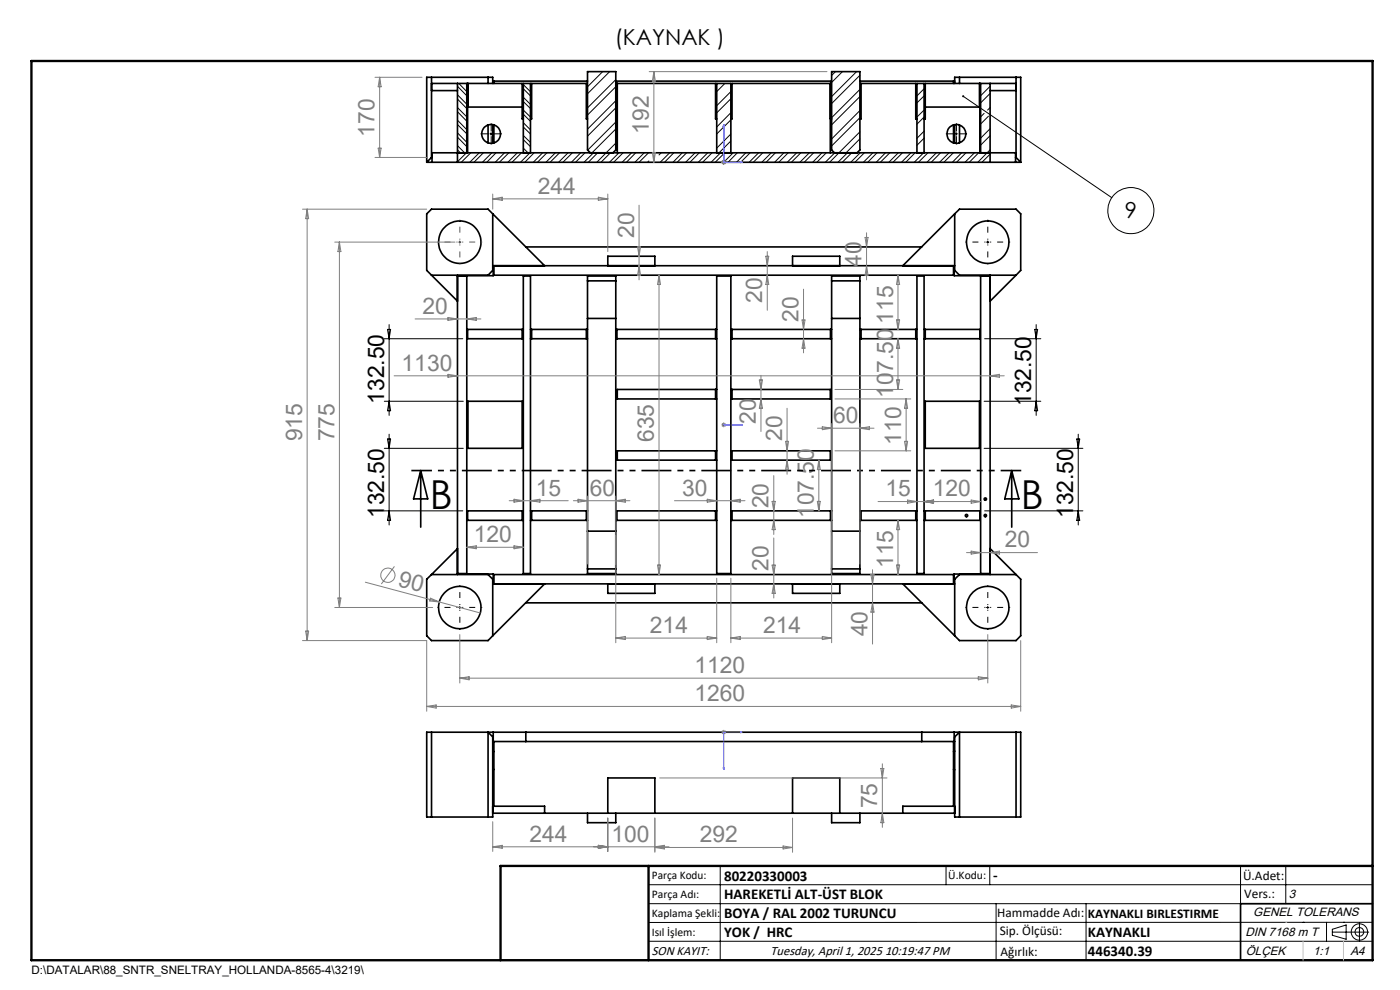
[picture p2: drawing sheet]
<svg xmlns="http://www.w3.org/2000/svg" width="297mm" height="210mm" viewBox="0 0 297 210" stroke-linecap="round" stroke-linejoin="round" font-family="sans-serif">
<g fill="none" stroke="#000" stroke-width=".35">
<path d="M91.5 17.7h7.5v14.7M91.5 19.2h5.5M91.5 16.4v17M97 17.7v16.7M99.3 17.7v5h11.5M103.5 16.4v1.3M104.5 17.7v-1.3h-14v18M104.5 17.2h20.1M104.8 17.2v.5M130.6 17.2h45.8M131 17.7v14.7M176.1 17.7v14.7"/>
<path d="M182.4 17.2h20.1M202.3 17.2v.5M202.5 17.7v-1.3h14v18M203.6 16.4v1.3M207.8 17.7v5h-11.5M210 17.7v16.7M210 19.2h5.5M215.5 17.7h-7.5v14.7M215.5 16.4v17M90.5 34.4h126M91.5 33.4l-1 1M91.5 33.4h.2"/>
<path d="M91.7 34.4v-2h123.7v2M103.5 26.5v3.8M104.5 26.4v4M104.8 26.5v3.8M111 25.2h-.2v-7.5h-11.6v14.7M111 32.4v-14.7h1.5v14.7M112.5 25.2h.3v-7.5h11.6v7.5h.2M125.2 32.4l-.6-.6v-16.6h6v16.6l-.6 .6M130.6 25.2h.3v-7.5h20.9v7.5h.2M152 32.4v-14.7h3v14.7M155 25.2h.3v-7.5h20.9v7.5h.2M177 32.4l-.6-.6v-16.6h6v16.6l-.6 .6"/>
<path d="M182.4 25.2h.3v-7.5h11.6v7.5h.2M194.5 32.4v-14.7h1.5v14.7M196 25.2h.3v-7.5h11.6v14.7M202.3 26.5v3.8M202.5 26.4v4M203.6 26.5v3.8M215.4 33.4h.1M215.5 33.4l1 1M97 58.4v63.5M97 58.6h2v63.1h-2M104.5 56.4h98M104.5 45.4v12l-1 1h-12"/>
<path d="M104.6 56.4v2.1h-7.6M104.8 56.4v2h97.5v-2M111 58.6h1.5v63.1h-1.5zM111.5 52.4h84M115.5 56.4l-12-12h-12l-1 1v12l6.5 6.5M124.6 58.6h6v63.1h-6zM124.6 59.6h6M128.9 56.4v-2h10v2M152 58.6h3v63.1h-3zM168.1 56.4v-2h10.1v2M176.4 58.6h6v63.1h-6zM176.4 59.6h6"/>
<path d="M194.5 58.6h1.5v63.1h-1.5zM202.4 56.4v2.1h7.6M202.5 45.4l-11 11M202.5 45.4v12l1.1 1h11.9M202.5 45.4l1.1-1h11.9l1 1v12l-1 1M210 58.4v63.5M210 58.6h-2v63.1h2M215.5 58.4l-5.5 5.5M110.8 69.9v2M111 69.9h-11.8v2h11.8M112.5 69.9h12.1M112.5 71.9h12.1"/>
<path d="M112.8 69.9v2M124.4 69.9v2M124.6 67.5h6M130.6 69.9h21.4M130.6 71.9h21.4M130.9 69.9v2M151.8 69.9v2M155 69.9h21.4M155 71.9h21.4M155.3 69.9v2M176.2 69.9v2M176.4 67.5h6"/>
<path d="M182.4 69.9h12.1M182.4 71.9h12.1M182.7 69.9v2M194.3 69.9v2M196 69.9h11.9v2h-11.9M196.3 69.9v2M89.3 99.8v12M89.3 99.8l1.4 6h-3zM99.3 85.1h11.5v10h-11.5zM151.8 82.6v2M151.8 95.6v2M152 82.6h-21v2h21"/>
<path d="M152 95.6h-21v2h21M155 82.6h21.1v2h-21.1M155 95.6h21.1v2h-21.1M155.3 82.6v2M155.3 95.6v2M196.3 85.1h11.5v10h-11.5zM214.6 99.8l1.5 6h-3zM214.6 99.8v12M97 116.4l-5.5 5.5M110.8 108.4v2M111 108.4h-11.8v2h11.8M112.5 110.4h12.1"/>
<path d="M112.5 108.4h12.1M112.8 108.4v2M124.4 108.4v2M124.6 112.7h6M130.6 110.4h21.4M130.6 108.4h21.4M130.9 108.4v2M151.8 108.4v2M155 110.4h21.4M155 108.4h21.4M155.3 108.4v2M176.2 108.4v2"/>
<path d="M176.4 112.7h6M182.4 110.4h12.1M182.4 108.4h12.1M182.7 108.4v2M194.3 108.4v2M196 108.4h11.9v2h-11.9M196.3 108.4v2M210 116.4l6.5 6.5v12l-1 1h-11.9l-12.1-12M91.5 121.9h12l1 1v12M91.5 121.9l-1 1v12l1 1h12l1-1M97 121.8h7.6v2.1M104.5 123.9h98"/>
<path d="M104.8 123.9v-2h97.5v2M111.5 127.9h84M115.5 123.9l-11 11M124.6 120.7h6M128.9 123.9v2h10v-2M168.1 123.9v2h10.1v-2M176.4 120.7h6M210 121.8h-7.6v2.1M215.5 121.9h-11.9l-1.1 1v12M91.5 155.3v18M104.5 159.3l.3 .1M104.5 157.3h98"/>
<path d="M104.6 155.3v2M104.8 157.3v13.7M111.5 155.3v2M195.5 155.3v2M202.3 157.3v13.7M202.4 155.3v2M202.5 159.3l-.2 .1M215.5 155.3v18M103.5 173.3v-18l1 1v17h-14v-18h126v18h-14v-17l1.1-1v18M104.5 171h11v1.5M104.5 172.5h98M104.8 163.2l-.3 .1"/>
<path d="M124.6 172.5v2h6v-2M128.9 172.5v-7.5h10v7.5M168.1 172.5v-7.5h10.1v7.5M176.4 172.5v2h6v-2M202.3 163.2l.2 .1M202.5 171h-11v1.5M291.2 191.7h-28v12"/>
<circle cx="104.2" cy="28.4" r="2"/>
<circle cx="202.9" cy="28.4" r="2"/>
<circle cx="97.5" cy="51.4" r="4.5"/>
<circle cx="209.5" cy="51.4" r="4.5"/>
<circle cx="205" cy="109.3" r=".25"/>
<circle cx="209" cy="109.3" r=".25"/>
<circle cx="209" cy="105.9" r=".25"/>
<circle cx="97.5" cy="128.9" r="4.5"/>
<circle cx="209.5" cy="128.9" r="4.5"/>
</g>
<g fill="none" stroke="#000" stroke-width=".21">
<path d="M97 18.3l2 2M97.3 17.7l1.7 1.7M111 18.8l1.5 1.5M111 17.9l1.5 1.6M124.8 15.2l-.2 .2M127.8 15.2l-3.2 3.2M129.3 15.2l-4.7 4.7M130.6 16.9l-6 6M130.6 18.4l-6 6M152.3 17.7l-.3 .2M153.8 17.7l-1.8 1.7M155 19.4l-3 3"/>
<path d="M177.2 15.2l-.8 .8M178.7 15.2l-2.3 2.3M181.7 15.2l-5.3 5.3M182.4 19l-6 6M182.4 16l-6 6M196 18.8l-1.5 1.5M210 18.3l-2 2M210 19.8l-2 2M97 31.8l.6 .6M97 29.1l2 2M97 26.4l2 2M97 23.7l2 2"/>
<path d="M97 21l2 2M97 30.9l1.6 1.5M97 28.2l2 2M97 25.5l2 2M97 22.8l2 2M97 20.1l2 2M97.2 32.4l-.2 .1M99 32.4l-2 1.9M99.9 32.4l-2 2M101.7 32.4l-2 2M102.6 32.4l-2.1 2M103.9 28.4h.5"/>
<path d="M104.2 28.1v.6M104.4 32.4l-2.1 2M105.2 32.4l-1.9 2M107 32.4l-1.9 2M107.9 32.4l-2 2M109.7 32.4l-2 2M110.6 32.4l-2 2M111 32.3l.1 .1M111 29.6l1.5 1.5M111 26.9l1.5 1.5M111 24.2l1.5 1.5M111 21.5l1.5 1.5"/>
<path d="M111 31.4l1 1M111 28.7l1.5 1.5M111 26l1.5 1.5M111 23.3l1.5 1.5M111 20.6l1.5 1.5M112.4 32.4l-2 2M113.3 32.4l-2 2M115.1 32.4l-2 2M116 32.4l-2 2M117.8 32.4l-2 2M118.7 32.4l-2 2M120.5 32.4l-2 2"/>
<path d="M121.4 32.4l-2 2M123.2 32.4l-2 2M124.1 32.4l-2 2M125.9 32.4l-2 2M126.8 32.4l-2 2M129.5 32.4l-2 2M130.6 30.4l-4 4M130.6 25.9l-5.9 5.9M130.6 21.4l-6 6M130.6 22.9l-6 6M130.6 27.4l-5 5M131.3 32.4l-2 2"/>
<path d="M132.2 32.4l-2 2M134 32.4l-2 2M134.9 32.4l-2 2M136.7 32.4l-2 2M137.6 32.4l-2 2M137.7 34.1l-.3 .3M140.3 32.4l-.5 .5M142.1 32.4l-2 2M142.9 32.4l-1.9 2M144.7 32.4l-1.9 2M145.7 32.4l-2 2M147.5 32.4l-2 2"/>
<path d="M148.3 32.4l-1.9 2M150.1 32.4l-2 2M151.1 32.4l-2.1 2M152.9 32.4l-2.1 2M153.7 32.4l-2 2M155 23.9l-3 3M155 28.4l-3 3M155 20.9l-3 3M155 25.4l-3 3M155 29.9l-2.5 2.5M155.5 32.4l-2 2M156.4 32.4l-2 2"/>
<path d="M158.2 32.4l-2 2M159.1 32.4l-2 2M160.9 32.4l-2 2M161.8 32.4l-2 2M163.6 32.4l-2 2M164.5 32.4l-2 2M166.3 32.4l-2 2M167.2 32.4l-2 2M169 32.4l-2 2M169.9 32.4l-2 2M171.7 32.4l-2 2M172.6 32.4l-2 2"/>
<path d="M174.4 32.4l-2 2M175.3 32.4l-2 2M177.1 32.4l-2 2M179.8 32.4l-2 2M180.7 32.4l-2 2M182.4 23.5l-6 6M182.4 28l-6.4 6.4M182.4 20.5l-6 6M182.4 25l-6 6M182.4 29.4l-2.9 3M182.5 32.4l-2 2M183.4 32.4l-2 2"/>
<path d="M185.2 32.4l-2 2M186.1 32.4l-2 2M187.9 32.4l-2 2M188.8 32.4l-2 2M190.6 32.4l-2 2M191.5 32.4l-2.1 2M193.3 32.4l-2.1 2M194.1 32.4l-1.9 2M196 32.3l-2 2.1M196 27.8l-1.5 1.5M196 23.3l-1.5 1.5M196 20.3l-1.5 1.5"/>
<path d="M196 24.8l-1.5 1.5M196 29.3l-1.5 1.5M196.8 32.4l-2 2M198.6 32.4l-2 2M199.5 32.4l-1.9 2M201.3 32.4l-2 2M202.2 32.4l-2 2M202.6 28.4h.5M202.9 28.1v.6M204 32.4l-2 2M204.3 20.4l31.6 21.5M204.9 32.4l-2 2"/>
<path d="M206.7 32.4l-2 2M207.6 32.4l-2 2M208.8 24.1l-.8 .7M209.7 24.7l-1.7 1.6M210 22.8l-.5 .5M210 27.3l-2 2M210 31.8l-2.6 2.6M210 28.8l-2 2M210 32.7l-1.7 1.7M209.3 51.4h.5M209.5 51.1v.5M81.5 71.9h16.7"/>
<path d="M82.2 69.9h.7l-.4 2zM82.5 68.9v19.2M208.9 71.9h11.9M219.5 69.9h.6l-.3 2zM219.8 68.9v19.2M81.5 85.1h16.8M81.5 95.1h16.8M82.2 93.1h.7l-.4 2zM82.5 85.1l.4 2h-.7zM82.5 92.1v19.3M208.8 85.1h12M208.8 95.1h20.9"/>
<path d="M219.8 85.1l.3 2h-.6zM228.4 93.1h.7l-.4 2zM228.7 92.1v19.3M81.5 108.4h16.7M82.5 108.4l.4 2h-.7zM208.9 108.4h20.8M228.7 108.4l.4 2h-.7zM97.3 128.9h.5M97.5 128.6v.5M209.3 128.9h.5M209.5 128.6v.5M137.6 187.7h153.6"/>
<path d="M137.6 191.7h153.6M137.6 199.7h153.6M152.8 183.7v20M200.7 183.7v4M210 183.7v4M211.3 191.7v12M230.4 191.7v12M263.2 183.7v20M272.8 183.7v8M276.4 195.6h.1M281.4 195.6v4.1M282.6 197.7h7.8"/>
<path d="M282.6 197.1l3-.9v3l-3-.8zM285 195.6h.1M288.4 195.8v3.8M291.2 195.6l-153.6 .1"/>
<circle cx="239.9" cy="44.7" r="4.9"/>
<circle cx="288.4" cy="197.7" r="1.74"/>
<circle cx="288.4" cy="197.7" r=".93"/>
</g>
<g fill="none" stroke="#808080" stroke-width=".21">
<path d="M79.6 16.4h9.9M80.5 16.4v17M80.5 16.4l.4 2h-.7zM137.7 15.2h37.7M138.7 15.2v19.2M138.7 15.2l.3 2h-.6zM79.6 33.4h10.9M80.2 31.4h.7l-.4 2zM138.4 32.4h.6l-.3 2zM153 34.4h1M153.2 34.1l.7 .7M153.5 33.9v1"/>
<path d="M153.9 34.1l-.7 .7M64.2 44.4h26.3M65.2 44.4v91.5M65.2 44.4l.3 2h-.7zM71 51.4h25.5M72 51.4v77.5M72 51.4l.3 2h-.6zM104.5 41.2v3.2M104.5 42.2l2-.4v.7zM104.5 42.2h24.4M126.9 41.8l2 .4-2 .3zM128.9 41.2v12.2"/>
<path d="M135.3 52.4h.6l-.3 2zM135.6 56.4l.3 2h-.6zM135.6 43.5v15.9M139.8 58.4l.3 2h-.6zM139.8 58.4v63.5M162.5 54.4h.6l-.3 2zM162.8 58.4l.3 2h-.6zM162.8 53.4v12.4M183.5 50.4h.6l-.3 2zM183.8 49.4v10M183.8 56.4l.3 2h-.6zM190.5 58.4v11.5"/>
<path d="M190.5 58.4l.4 2h-.7zM83.6 79.7h129.4M88.1 67.7h13.9M95 67.3l2 .4-2 .3zM95 79.4l2 .3-2 .3zM99 67.7l2-.4v.7zM161.4 79.6v11.9M170.1 67.9h.7l-.3 2zM170.5 61.3v13.6M170.5 71.9l.3 2h-.7zM190.2 67.9h.7l-.4 2zM190.5 71.9l.4 2h-.7z"/>
<path d="M190.5 71.9v10.7M210 79.7l2-.3v.6zM153 90.1h1M153.2 89.8l.7 .7M153.5 89.6v1M153.9 89.8l-.7 .7M161.1 80.6h.6l-.3 2zM161.4 84.6l.3 2h-.6zM166.7 93.6h.6l-.3 2zM167 86.6v14M167 97.6l.3 2h-.6zM173.4 90.8h12"/>
<path d="M173.7 97.6l.3 2h-.6zM173.7 97.6v10.8M174.4 90.5l2 .3-2 .3zM176.4 89.8v46.5M177.1 82.6h14.4M177.1 84.6h16.1M177.1 95.6h16.1M182.4 89.8v29.9M182.4 90.8l2-.3v.6zM190.2 80.6h.7l-.4 2zM191.9 93.6h.6l-.3 2zM192.2 84.6l.3 2h-.6z"/>
<path d="M192.2 84.6v11M99 116.1h12M99 116.1l2-.3v.6zM108 106.2h12.5M109 105.9l2 .3-2 .3zM109 115.8l2 .3-2 .3zM112.5 106.2l2-.3v.6zM121.6 106.2h12M122.6 105.9l2 .3-2 .3zM124.6 105.2v14.5M130.6 105.2v31.1M130.6 106.2l2-.3v.6z"/>
<path d="M139.5 119.9h.6l-.3 2zM143.1 106.2h14.9M150 105.9l2 .3-2 .3zM155 106.2l2-.3v.6zM163.8 106.4h.7l-.4 2zM163.8 119.9h.7l-.4 2zM164.1 100.9v12.5M164.1 114.1v12.8M164.1 110.4l.4 2h-.7zM173.4 106.4h.6l-.3 2zM186.3 106.4h21.7M190.2 119.9h.7l-.4 2z"/>
<path d="M190.5 110.4v11.5M190.5 110.4l.4 2h-.7zM192.5 106.1l2 .3-2 .3zM196 106.4l2-.3v.6zM205 117.2h15.1M206 106.1l2 .3-2 .3zM206 116.9l2 .3-2 .3zM210 117.2l2-.3v.6zM64.2 135.9h26.3v15M64.8 133.9h.7l-.3 2zM71 128.9h20.8M71.7 126.9h.6l-.3 2z"/>
<path d="M77.5 123.5l15.7 4.2M83.7 120.1l-2.8 3.8M91.3 126.9l1.9 .8-2-.2zM93.2 127.7l8.7 2.3M97.5 134.6v10.3M130.6 135.4h21.4M130.6 135.4l2-.4v.7zM150 135l2 .4-2 .3zM152 122.7v13.6M155 135.4l2-.4v.7zM155 122.7v13.6M155 135.4h21.4"/>
<path d="M164.1 123.9l.4 2h-.7zM174.4 135l2 .4-2 .3zM184.7 121.9h.7l-.3 2zM185.1 120.9v15.7M185.1 127.9l.3 1.9h-.7zM209.5 134.6v10.3M216.5 135.9v15M90.5 149.9h126M90.5 149.9l2-.4v.7zM97.5 143.9h112M97.5 143.9l2-.4v.7zM153 155.3h1"/>
<path d="M153.2 155l.7 .7M153.5 154.8v1M153.9 155l-.7 .7M207.5 143.5l2 .4-2 .3zM214.5 149.5l2 .4-2 .3zM104.5 179.6h37.4M104.5 174.3v6.3M104.5 179.6l2-.3v.6zM126.9 179.3l2 .3-2 .3zM128.9 173.5v7.1M138.9 173.5v7.3M138.9 179.8l2 .3v-.8l-2 .3 2 .3"/>
<path d="M138.9 179.8h29.2M139.9 165h48.3M140.9 179.4l-2 .4M166.1 179.4l2 .4-2 .3zM168.1 173.5v7.3M186.9 163h.6l-.3 2zM187.2 162v13.5M187.2 172.5l.3 2h-.6z"/>
<circle cx="82.3" cy="122" r="1.52"/>
</g>
<path d="M153.5 26.4l.1 .4h-.2zM153.5 26.4v8h4M157.1 34.3l.4 .1-.4 .1zM153.4 90.1h.2zM153.5 90.1h.1M153.5 90.1h4M157.5 90.1h-.4h.4M157.1 155.2l.4 .1-.4 .1zM157.5 155.3h-4v8M153.4 162.9h.2l-.1 .4z" fill="none" stroke="#00f" stroke-width=".21"/>
<path d="M103.7 28.4h-1.7M104.2 27.9v-1.8M104.2 28.9v1.7M104.7 28.4h1.8M202.4 28.4h-1.7M202.9 27.9v-1.8M202.9 28.9v1.7M203.4 28.4h1.8" fill="none" stroke="#000" stroke-width=".21" stroke-dasharray="15.2 1.3 1.3 1.3" stroke-linecap="butt"/>
<path d="M209.1 51.3h-4.3M209.6 50.8v-4.2M209.6 51.8v4.3M210.1 51.3h4.2M97.1 128.8h-4.3M97.6 128.3v-4.2M97.6 129.3v4.3M98.1 128.8h4.2M209.1 128.8h-4.3M209.6 128.3v-4.2M209.6 129.3v4.3M210.1 128.8h4.2" fill="none" stroke="#000" stroke-width=".21" stroke-dasharray="15.2 1.3 1.3 1.3" stroke-dashoffset="15" stroke-linecap="butt"/>
<path d="M87.3 99.8h129.4" fill="none" stroke="#000" stroke-width=".35" stroke-dasharray="6.3 1.3 1.3 1.3 1.3 1.3" stroke-dashoffset="2" stroke-linecap="butt"/>
<path d="M97.1 51.3h-4.3M97.6 50.8v-4.2M97.6 51.8v4.3M98.1 51.3h4.2" fill="none" stroke="#808000" stroke-width=".21" stroke-dasharray="15.2 1.3 1.3 1.3" stroke-dashoffset="15" stroke-linecap="butt"/>
<path d="M97.3 51.4h.5M97.5 51.1v.5" fill="none" stroke="#808000" stroke-width=".21"/>
<path d="M106.2 203.7h185" fill="none" stroke="#000" stroke-width=".25"/>
<path d="M6.7 12.9h284.5v190.8h-284.5zM137.6 183.7v20M291.2 183.7h-185v20" fill="none" stroke="#000" stroke-width=".5"/>
<path d="M272.8 195.6h.1M276.4 199.7v4M285 199.7v4" fill="none" stroke="#c0c0c0" stroke-width=".21"/>
<path d="M204.2 20.2a.21 .21 0 0 1 .3 .1 .21 .21 0 0 1-.1 .3 .21 .21 0 0 1-.2-.3l.1 .1z" fill="#000"/>
<g fill="#00f">
<path d="M157.1 90.1h.4zM153.4 90.1h.2z"/>
<path d="M157.1 155.2v.2l.4-.1zM153.4 162.9l.1 .4 .1-.4z"/>
<path d="M157.1 34.3l.4 .1-.4 .1zM153.5 26.4l.1 .4h-.2zM157.1 34.3l.4 .1-.4 .1zM153.5 26.4l.1 .4h-.2z"/>
</g>
<g font-size="8.5">
<text x="91.2" y="107.9">B</text>
<text x="216.6" y="107.9">B</text>
</g>
<g font-size="4.8" fill="#808080">
<text x="79.5" y="29" transform="rotate(-90 79.5 29)">170</text>
<text x="137.7" y="28.3" transform="rotate(-90 137.7 28.3)">192</text>
<text x="114.1" y="41.1">244</text>
<text x="134.5" y="50.4" transform="rotate(-90 134.5 50.4)">20</text>
<text x="182.8" y="56.6" transform="rotate(-90 182.8 56.6)">40</text>
<text x="161.7" y="64.2" transform="rotate(-90 161.7 64.2)">20</text>
<text x="89.7" y="66.6">20</text>
<text x="169.4" y="68.2" transform="rotate(-90 169.4 68.2)">20</text>
<text x="189.4" y="68.7" transform="rotate(-90 189.4 68.7)">115</text>
<text x="85.2" y="78.6">1130</text>
<text x="160.3" y="89.9" transform="rotate(-90 160.3 89.9)">20</text>
<text x="176.8" y="89.7">60</text>
<text x="189.4" y="84.4" transform="rotate(-90 189.4 84.4)">107.50</text>
<text x="64.1" y="93.7" transform="rotate(-90 64.1 93.7)">915</text>
<text x="70.9" y="93.7" transform="rotate(-90 70.9 93.7)">775</text>
<text x="138.7" y="93.7" transform="rotate(-90 138.7 93.7)">635</text>
<text x="165.9" y="93.5" transform="rotate(-90 165.9 93.5)">20</text>
<text x="191.1" y="94.3" transform="rotate(-90 191.1 94.3)">110</text>
<text x="113.6" y="105.1">15</text>
<text x="125.1" y="105.1">60</text>
<text x="144.7" y="105.1">30</text>
<text x="163.1" y="107.8" transform="rotate(-90 163.1 107.8)">20</text>
<text x="187.9" y="105.3">15</text>
<text x="197.9" y="105.3">120</text>
<text x="172.6" y="109.9" transform="rotate(-90 172.6 109.9)">107.50</text>
<text x="100.5" y="115">120</text>
<text x="213.2" y="116.1">20</text>
<text x="84.3" y="124.2" transform="rotate(15 84.3 124.2)">90</text>
<text x="163.1" y="121" transform="rotate(-90 163.1 121)">20</text>
<text x="189.4" y="120.5" transform="rotate(-90 189.4 120.5)">115</text>
<text x="137.9" y="134.2">214</text>
<text x="161.9" y="134.2">214</text>
<text x="184" y="135" transform="rotate(-90 184 135)">40</text>
<text x="147.3" y="142.8">1120</text>
<text x="147.3" y="148.8">1260</text>
<text x="186.1" y="171.5" transform="rotate(-90 186.1 171.5)">75</text>
<text x="112.3" y="178.5">244</text>
<text x="129.7" y="178.5">100</text>
<text x="148.4" y="178.7">292</text>
</g>
<g font-size="4.8">
<text x="81.5" y="85.6" transform="rotate(-90 81.5 85.6)">132.50</text>
<text x="218.7" y="86.1" transform="rotate(-90 218.7 86.1)">132.50</text>
<text x="81.5" y="109.9" transform="rotate(-90 81.5 109.9)">132.50</text>
<text x="227.7" y="109.9" transform="rotate(-90 227.7 109.9)">132.50</text>
</g>
<g font-size="4.7">
<text x="130.4" y="9.6">(KAYNAK )</text>
<text x="238.6" y="46.3">9</text>
</g>
<g font-size="3.2">
<text x="153.6" y="190.8">HAREKETLİ ALT-ÜST BLOK</text>
<text x="153.6" y="186.8">80220330003</text>
<text x="210.7" y="186.6">-</text>
<text x="153.6" y="194.8">BOYA / RAL 2002 TURUNCU</text>
<text x="153.6" y="198.8">YOK / HRC</text>
<text x="230.8" y="198.7">KAYNAKLI</text>
<text x="230.8" y="202.8">446340.39</text>
</g>
<g font-size="2.8">
<text x="263.7" y="186.7">Ü.Adet:</text>
<text x="263.9" y="190.5">Vers.:</text>
<text x="211.5" y="194.5">Hammadde Adı:</text>
<text x="230.8" y="194.7">KAYNAKLI BIRLESTIRME</text>
<text x="138.3" y="202.6">SON KAYIT:</text>
<text x="163.5" y="202.6">Tuesday, April 1, 2025 10:19:47 PM</text>
<text x="212.1" y="198.4">Sip. Ölçüsü:</text>
<text x="212.2" y="202.7">Ağırlık:</text>
</g>
<g font-size="2.6">
<text x="273.4" y="190.4">3</text>
<text x="265.9" y="194.4">GENEL TOLERANS</text>
<text x="264.2" y="198.5">DIN 7168 m T</text>
<text x="264.3" y="202.6">ÖLÇEK</text>
<text x="278.5" y="202.6">1:1</text>
<text x="286.5" y="202.6">A4</text>
</g>
<g font-size="2.5">
<text x="138.3" y="186.4">Parça Kodu:</text>
<text x="138.3" y="190.5">Parça Adı:</text>
<text x="201.2" y="186.5">Ü.Kodu:</text>
<text x="138.3" y="194.5">Kaplama Şekli:</text>
<text x="138.3" y="198.6">Isıl İşlem:</text>
<text x="6.7" y="206.7">D:\DATALAR\88_SNTR_SNELTRAY_HOLLANDA-8565-4\3219\</text>
</g>
</svg>
